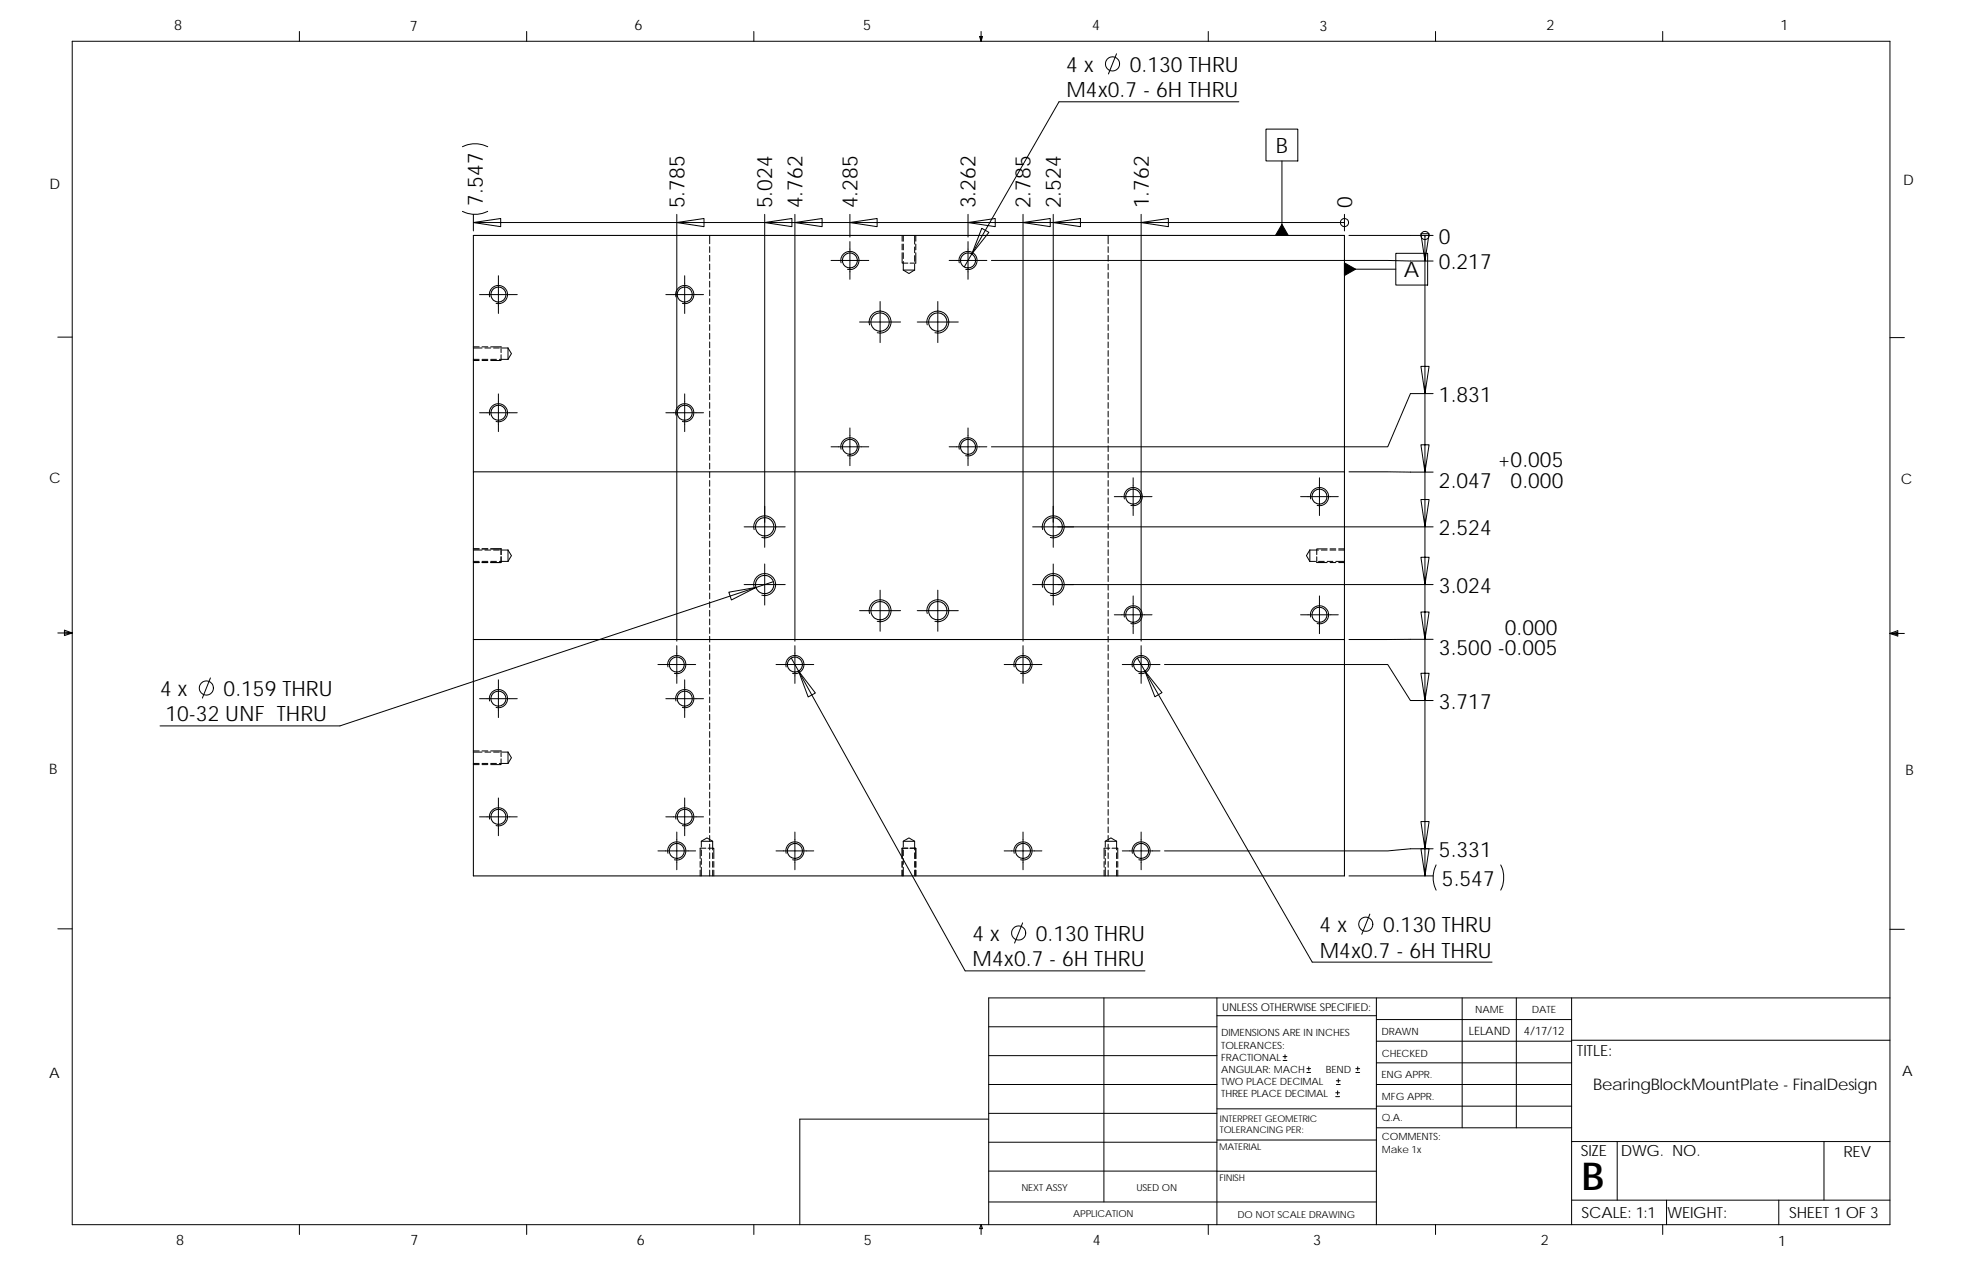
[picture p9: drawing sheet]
<svg xmlns="http://www.w3.org/2000/svg" width="432mm" height="279mm" viewBox="0 0 432 279" stroke-linecap="round" stroke-linejoin="round" font-family="sans-serif">
<g fill="none" stroke="#000" stroke-width=".22">
<path d="M15.9 9.1h400v260.3h-400zM65.9 6.9v2.2M115.9 6.9v2.2M165.9 6.9v2.2M215.6 8h.6l-.3 1.1zM215.7 8l.2 1.1M215.9 6.9v2.2M216 8l-.1 1.1M245.7 11.8l-1.8 4.5M265.9 6.9v2.2M315.9 6.9v2.2M365.9 6.9v2.2"/>
<path d="M101.8 32.3a6.2 6.2 0 0 1 5.5 0M272.6 22.4h-39.5l-19.2 33.5M278.6 28.4h7v7h-7zM282.1 35.4v16.4M101.8 46.5a6.2 6.2 0 0 0 5.5 0M104.2 49l6 .9v-1.8l-6 .9h44.7l6 .9v-1.8l-6 .9h19.4l6 .9v-1.8l-6 .9h6.6l6 .9v-1.8l-6 .9h12.1l6 .9v-1.8l-6 .9h26l6 .9v-1.8l-6 .9h12.1l6 .9v-1.8l-6 .9h6.7l6 .9v-1.8l-6 .9h19.3l6 .9v-1.8l-6 .9h44.8M104.2 47.2v3.6M148.9 47.2v93.9M156.2 51.8v1.8M156.2 54.3v1.2M156.2 56.2v1.2M156.2 58.1v1.3"/>
<path d="M156.2 60v1.3M168.3 47.2v73.2M174.9 47.2v93.9M182.9 57.3h8.3M185.1 57.8a2 2 0 0 1 1.8-2.5 2 2 0 0 1 2.1 2.2 2 2 0 0 1-2.5 1.7M187 47.2v5M187 53.1v8.3M198.5 55.6v2.3h1.3M198.5 51.8v1.3M198.5 53.7v1.3M198.8 59.4l1.2 .8 1.3-.8M198.8 57.5v1.9"/>
<path d="M198.8 51.8v1.3M198.8 53.7v1.3M198.8 55.6v1.3M198.8 59.4h2.5M201.3 51.8v1.9M201.3 54.3v1.3M201.3 56.2v1.3M201.3 58.1v1.3M201.5 55.6v2.3h-1.2M201.5 51.8v1.3M201.5 53.7v1.3M208.9 57.3h8.3"/>
<path d="M211.1 57.8a2 2 0 0 1 1.8-2.5 2 2 0 0 1 2.1 2.2 2 2 0 0 1-2.5 1.7M213 53.1v8.3M213 47.2v5M213.9 55.9l-1.7 2.8M216.1 50.2l1.5 .9-3.7 4.8zM218.2 57.3h87.2l10 .1M225.1 47.2v93.9M231.8 47.2v73.2M243.9 51.8v1.8M243.9 54.3v1.2M243.9 56.2v1.2M243.9 58.1v1.3"/>
<path d="M243.9 60v1.3M251.1 47.2v93.9M295.9 59.2h11.3M295.9 49h.1M295.9 47.2v3.6M296.9 51.8h18.5M307.2 55.7h7v7h-7zM313.6 51.8h.1M313.6 51.8v5.6l-.9-6h1.8l-.9 6v29.2l-.9-6h1.8l-.9 6v17.3l-.9-6h1.8l-.9 6v12l-.9-6h1.8l-.9 6v12.7l-.9-6h1.8l-.9 6v12.1l-.9-6.1h1.8l-.9 6.1v13.4l-.9-6h1.8l-.9 6v32.6l-.9-6h1.8l-.9 6v6l-.9-6h1.8l-.9 6M12.7 74.2h3.2M104.2 76.6h1.9M104.2 79.1h1.3"/>
<path d="M104.2 76.3h1.3M104.2 79.3h1.3M105.5 64.8h8.3M106.1 79.1h1.3M106.1 76.3h1.3M106.1 79.3h1.3M106.7 76.6h1.3M107.8 65.3a2 2 0 0 1 1.7-2.5 2 2 0 0 1 2.2 2.2 2 2 0 0 1-2.5 1.7M108 79.1h1.3M108 76.3h2.3v1.3M108.6 76.6h1.3M109.7 60.7v8.3"/>
<path d="M109.9 79.1h1.9M110.3 78v1.3h-2.3M110.5 76.6h1.3M111.8 76.6l.8 1.2-.8 1.3M111.8 76.6v2.5M146.5 64.8h8.3M148.8 65.3a2 2 0 0 1 1.7-2.5 2 2 0 0 1 2.2 2.2 2 2 0 0 1-2.5 1.7M150.7 60.7v8.3M156.2 61.9v1.3M156.2 63.8v1.3M156.2 65.7v1.3M156.2 67.6v1.3"/>
<path d="M156.2 69.5v1.3M156.2 71.4v1.3M156.2 73.3v1.3M156.2 75.2v1.3M156.2 77.1v1.3M156.2 79v1.3M189.2 70.8h9M191.4 71.5a2.41 2.41 0 0 1 2.1-3 2.41 2.41 0 0 1 2.6 2.6 2.41 2.41 0 0 1-3 2.1M193.7 66.3v9.1M201.9 70.8h9M204.1 71.5a2.41 2.41 0 0 1 2.1-3 2.41 2.41 0 0 1 2.6 2.6 2.41 2.41 0 0 1-3 2.1M206.4 66.3v9.1"/>
<path d="M243.9 61.9v1.3M243.9 63.8v1.3M243.9 65.7v1.3M243.9 67.6v1.3M243.9 69.5v1.3M243.9 71.4v1.3M243.9 73.3v1.3M243.9 75.2v1.3M243.9 77.1v1.3M243.9 79v1.3M415.9 74.3h3.2M105.5 90.8h8.3"/>
<path d="M107.8 91.3a2 2 0 0 1 1.7-2.5 2 2 0 0 1 2.2 2.2 2 2 0 0 1-2.5 1.7M109.7 86.7v8.3M146.5 90.8h8.3M148.8 91.3a2 2 0 0 1 1.7-2.5 2 2 0 0 1 2.2 2.2 2 2 0 0 1-2.5 1.7M150.7 86.7v8.3M156.2 80.9v1.3M156.2 82.8v1.3M156.2 84.8v1.2M156.2 86.7v1.2M156.2 88.6v1.2M156.2 90.5v1.2M156.2 92.4v1.2"/>
<path d="M156.2 94.3v1.2M156.2 96.2v1.3M156.2 98.1v1.3M156.2 100v1.3M182.9 98.3h8.3M185.1 98.8a2 2 0 0 1 1.8-2.5 2 2 0 0 1 2.1 2.2 2 2 0 0 1-2.5 1.7M187 94.1v8.3M208.9 98.3h8.3M211.1 98.8a2 2 0 0 1 1.8-2.5 2 2 0 0 1 2.1 2.2 2 2 0 0 1-2.5 1.7M213 94.1v8.3M243.9 80.9v1.3M243.9 82.8v1.3"/>
<path d="M243.9 84.8v1.2M243.9 86.7v1.2M243.9 88.6v1.2M243.9 90.5v1.2M243.9 92.4v1.2M243.9 94.3v1.2M243.9 96.2v1.3M243.9 98.1v1.3M243.9 100v1.3M315.4 86.6h-5l-5 11.7h-87.2M156.2 101.9v1.3M156.2 103.8v1.3"/>
<path d="M156.2 105.7v1.3M156.2 107.6v1.3M156.2 109.5v1.3M156.2 111.4v1.3M156.2 113.3v1.3M156.2 115.2v1.3M156.2 117.1v1.3M156.2 119v1.3M163.8 115.9h9M166 116.5a2.41 2.41 0 0 1 2.1-3 2.41 2.41 0 0 1 2.6 2.6 2.41 2.41 0 0 1-3 2.1M227.3 115.9h88.1M229.5 116.5a2.41 2.41 0 0 1 2.1-3 2.41 2.41 0 0 1 2.6 2.6 2.41 2.41 0 0 1-3 2.1"/>
<path d="M243.9 101.9v1.3M243.9 103.8v1.3M243.9 105.7v1.3M243.9 107.6v1.3M243.9 109.5v1.3M243.9 111.4v1.3M243.9 113.3v1.3M243.9 115.2v1.3M243.9 117.1v1.3M243.9 119v1.3M245.2 109.3h8.3M247.5 109.8a2 2 0 0 1 1.7-2.5 2 2 0 0 1 2.2 2.1 2 2 0 0 1-2.5 1.8"/>
<path d="M249.4 105.1v8.3M286.2 109.3h8.3M288.5 109.8a2 2 0 0 1 1.7-2.5 2 2 0 0 1 2.2 2.1 2 2 0 0 1-2.5 1.8M290.4 105.1v8.3M296.9 103.8l18.5 .1M12.7 139.3h3.2M14.2 138.6l1.7 .7-1.7 .5zM14.2 139l1.7 .3M15.9 139.3l-1.7 .2M104.2 121h1.9M104.2 123.5h1.3M104.2 120.8h1.3"/>
<path d="M105.5 123.8h-1.3M106.1 123.5h1.3M106.7 121h1.3M107.4 120.8h-1.3M107.4 123.8h-1.3M108 123.5h1.3M108 120.8h2.3v1.2M108.6 121h1.3M109.9 123.5h1.9M110.3 122.5v1.3h-2.3M110.5 121h1.3M111.8 121l.8 1.3-.8 1.2"/>
<path d="M111.8 121v2.5M156.2 120.9v1.3M156.2 122.9v1.2M156.2 124.8v1.2M156.2 126.7v1.2M156.2 128.6v1.2M156.2 130.5v1.2M156.2 132.4v1.2M156.2 134.3v1.3M156.2 136.2v1.3M156.2 138.1v1.3M156.2 140v1.3"/>
<path d="M160.4 130.3l6-1.1-5.4 2.8zM163.8 128.6h9M166 129.2a2.41 2.41 0 0 1 2.1-3 2.41 2.41 0 0 1 2.6 2.6 2.41 2.41 0 0 1-3 2.1M168.3 124.1v9M170.2 128l-95.4 31.7h-39.6M189.2 134.3h9M191.4 135a2.41 2.41 0 0 1 2.1-3 2.41 2.41 0 0 1 2.6 2.6 2.41 2.41 0 0 1-3 2.1M193.7 129.8v9.1M201.9 134.3h9M204.1 135a2.41 2.41 0 0 1 2.1-3 2.41 2.41 0 0 1 2.6 2.6 2.41 2.41 0 0 1-3 2.1M206.4 129.8v9.1M227.3 128.6h88.1"/>
<path d="M229.5 129.2a2.41 2.41 0 0 1 2.1-3 2.41 2.41 0 0 1 2.6 2.6 2.41 2.41 0 0 1-3 2.1M231.8 124.1v9M243.9 120.9v1.3M243.9 122.9v1.2M243.9 124.8v1.2M243.9 126.7v1.2M243.9 128.6v1.2M243.9 130.5v1.2M243.9 132.4v1.2M243.9 134.3v1.3M243.9 136.2v1.3M243.9 138.1v1.3"/>
<path d="M243.9 140v1.3M245.2 135.3h8.3M247.5 135.8a2 2 0 0 1 1.7-2.5 2 2 0 0 1 2.2 2.1 2 2 0 0 1-2.5 1.8M249.4 131.1v8.3M286.2 135.3h8.3M288.3 123.5h1.2M288.3 121h1.9M288.3 121l-.8 1.3 .8 1.2M288.3 121v2.5M288.5 135.8a2 2 0 0 1 1.7-2.5 2 2 0 0 1 2.2 2.1 2 2 0 0 1-2.5 1.8M289.8 122.5v1.3h2.3M290.2 123.5h1.2"/>
<path d="M290.4 131.1v8.3M290.8 121h1.3M292.1 120.8h-2.3v1.2M292.1 123.5h1.2M292.7 120.8h1.3M292.7 121h1.3M292.7 123.8h1.3M294 123.5h1.9M294.6 120.8h1.3M294.6 121h1.3M294.6 123.8h1.3M415.9 139.4l1.8-.7v1.2z"/>
<path d="M415.9 139.4h3.2M415.9 139.4l1.8 .2M417.7 139.1l-1.8 .3M46.3 149.1l-1.8 4.5M105.5 153.7h8.3M107.8 154.2a2 2 0 0 1 1.7-2.5 2 2 0 0 1 2.2 2.2 2 2 0 0 1-2.5 1.7M109.7 149.6v8.3M144.8 146.2h8.3M146.5 153.7h8.3M147 146.7a2 2 0 0 1 1.8-2.5 2 2 0 0 1 2.1 2.2 2 2 0 0 1-2.5 1.7M148.8 154.2a2 2 0 0 1 1.7-2.5 2 2 0 0 1 2.2 2.2 2 2 0 0 1-2.5 1.7M148.9 142v8.3"/>
<path d="M150.7 149.6v8.3M156.2 141.9v1.3M156.2 143.8v1.3M156.2 145.7v1.3M156.2 147.6v1.3M156.2 149.5v1.3M156.2 151.4v1.3M156.2 153.3v1.3M156.2 155.2v1.3M156.2 157.1v1.3M156.2 159v1.3M170.8 146.2h8.3"/>
<path d="M173 146.7a2 2 0 0 1 1.8-2.5 2 2 0 0 1 2.1 2.2 2 2 0 0 1-2.5 1.7M174.1 144.8l1.6 2.8M174.9 142v8.3M175.7 147.6l3.8 4.9-1.6 .8zM175.7 147.6l36.7 66h39.6M221 146.2h8.3M223.2 146.7a2 2 0 0 1 1.8-2.5 2 2 0 0 1 2.1 2.2 2 2 0 0 1-2.5 1.7M225.1 142v8.3M243.9 141.9v1.3M243.9 143.8v1.3M243.9 145.7v1.3M243.9 147.6v1.3"/>
<path d="M243.9 149.5v1.3M243.9 151.4v1.3M243.9 153.3v1.3M243.9 155.2v1.3M243.9 157.1v1.3M243.9 159v1.3M247 146.2h8.3M249.2 146.7a2 2 0 0 1 1.8-2.5 2 2 0 0 1 2.1 2.2 2 2 0 0 1-2.5 1.7M250.3 144.8l1.7 2.8M251.1 142v8.3M252 147.6l3.7 4.8-1.5 .9zM252 147.6l36.8 64.1h39.6"/>
<path d="M256.3 146.2h49.1l5 7.9h5M315.4 140.7h-18.5M104.2 165.5h1.9M104.2 168h1.3M104.2 165.2h1.3M104.2 168.2h1.3M105.5 179.7h8.3M106.1 168h1.3M106.1 165.2h1.3M106.1 168.2h1.3M106.7 165.5h1.3M108 168h1.3"/>
<path d="M108 165.2h2.3v1.3M108.6 165.5h1.3M109.7 175.6v8.3M109.9 168h1.9M110.3 166.9v1.3h-2.3M110.5 165.5h1.3M111.8 165.5l.8 1.2-.8 1.3M111.8 165.5v2.5M146.5 179.7h8.3M150.7 175.6v8.3M156.2 161v1.2M156.2 162.9v1.2"/>
<path d="M156.2 164.8v1.2M156.2 166.7v1.2M156.2 168.6v1.2M156.2 170.5v1.2M156.2 172.4v1.3M156.2 174.3v1.3M156.2 176.2v1.3M156.2 178.1v1.3M243.9 161v1.2M243.9 162.9v1.2M243.9 164.8v1.2M243.9 166.7v1.2"/>
<path d="M243.9 168.6v1.2M243.9 170.5v1.2M243.9 172.4v1.3M243.9 174.3v1.3M243.9 176.2v1.3M243.9 178.1v1.3M107.8 180.2a2 2 0 0 1 1.7-2.5 2 2 0 0 1 2.2 2.2 2 2 0 0 1-2.5 1.7M144.8 187.2h8.3M147 187.7a2 2 0 0 1 1.8-2.5 2 2 0 0 1 2.1 2.2 2 2 0 0 1-2.5 1.7M148.8 180.2a2 2 0 0 1 1.7-2.5 2 2 0 0 1 2.2 2.2 2 2 0 0 1-2.5 1.7M148.9 183v8.3M154.1 189.5v1.3"/>
<path d="M154.1 191.4v1.3M154.3 185.1l1.3-.8 1.2 .8M154.3 190.8v1.9M154.3 185.1v1.3M154.3 187v1.3M154.3 188.9v1.3M154.3 185.1h2.5M155.4 186.6h-1.3v2.3M155.8 186.6h1.3v2.3M156.2 180v1.3M156.2 181.9v1.3M156.2 183.8v1.3"/>
<path d="M156.2 185.7v1.3M156.2 187.6v1.3M156.2 189.5v1.3M156.2 191.4v1.3M156.8 185.1v1.9M156.8 187.6v1.3M156.8 189.5v1.3M156.8 191.4v1.3M157.1 189.5v1.3M157.1 191.4v1.3M170.8 187.2h8.3M173 187.7a2 2 0 0 1 1.8-2.5 2 2 0 0 1 2.1 2.2 2 2 0 0 1-2.5 1.7"/>
<path d="M174.9 183v8.3M198.5 189.5v1.3M198.5 191.4v1.3M198.8 190.8v1.9M198.8 185.1v1.3M198.8 187v1.3M198.8 188.9v1.3M198.8 185.1l1.2-.8 1.3 .8M198.8 185.1h2.5M199.8 186.6h-1.3v2.3M200.3 186.6h1.2v2.3v-2.3zM201.3 185.1v1.9"/>
<path d="M201.3 187.6v1.3M201.3 189.5v1.3M201.3 191.4v1.3M201.5 189.5v1.3M201.5 191.4v1.3M221 187.2h8.3M223.2 187.7a2 2 0 0 1 1.8-2.5 2 2 0 0 1 2.1 2.2 2 2 0 0 1-2.5 1.7M225.1 183v8.3M243 189.5v1.3M243 191.4v1.3M243.2 190.8v1.9M243.2 185.1v1.3"/>
<path d="M243.2 187v1.3M243.2 188.9v1.3M243.2 185.1l1.3-.8 1.2 .8M243.2 185.1h2.5M243.9 180v1.3M243.9 181.9v1.3M243.9 183.8v1.3M243.9 185.7v1.3M243.9 187.6v1.3M243.9 189.5v1.3M243.9 191.4v1.3M244.3 186.6h-1.3v2.3"/>
<path d="M244.7 186.6h1.3v2.3M245.7 185.1v1.9M245.7 187.6v1.3M245.7 189.5v1.3M245.7 191.4v1.3M246 189.5v1.3M246 191.4v1.3M247 187.2h8.3M249.2 187.7a2 2 0 0 1 1.8-2.5 2 2 0 0 1 2.1 2.2 2 2 0 0 1-2.5 1.7M251.1 183v8.3M296.9 192.7h18.5M315.4 186.7h-5l-5 .5h-49.1"/>
<path d="M316.1 190.3a6.2 6.2 0 0 0 0 5.5M330.3 190.3a6.2 6.2 0 0 1 0 5.5M12.7 204.3h3.2M225.1 203l-1.8 4.5M243 219.5v44.9M267.8 219.5v49.9M301.5 201.1l-1.8 4.4M302.9 219.5v49.9M321.8 219.5v28.6M333.7 219.5v28.6M345.9 219.5v49.9M415.9 204.4h3.2"/>
<path d="M415.9 219.5h-198.3v49.9M217.6 238.6h50.2M217.6 225.9h50.2M217.6 232.2h50.2M267.8 223.5h35.1M282.4 233.3h.8M282.4 232.5h.8M282.8 232v.9M287.6 235.9h.8M287.6 235.1h.8M288 234.7v.8M294.1 238.6h.9"/>
<path d="M294.1 237.8h.9M294.4 240v.8M294.5 237.3v.9M298.4 235.9h.8M298.4 235.1h.8M298.8 234.7v.8M302.9 238.6h43M302.9 224.3h43M302.9 229.1h43M302.9 233.8h43M345.9 228.9h70M217.6 244.9h50.2"/>
<path d="M217.6 251.3h50.2M217.6 257.6l85.3 .1M217.6 246.2h-41.6v23.2M267.8 250.8h35.1M267.8 243.9h35.1M294 241.3h.8M294 240.4h.8M302.9 248.1h43M302.9 243.4h43M345.9 251.1h70M355.9 251.1v12.9M401.4 251.1v12.9"/>
<path d="M65.9 269.4v2.2M115.9 269.4v2.2M165.9 269.4v2.2M215.9 269.4v2.2M215.9 269.4l.3 .9h-.6zM217.6 264.4h85.3M265.9 269.4v2.2M315.9 269.4v2.2M345.9 264h70M365.9 269.4v2.2M366.8 264v5.4M391.5 264v5.4"/>
<circle cx="244.8" cy="14.1" r="1.56"/>
<circle cx="295.9" cy="49" r=".9"/>
<circle cx="313.6" cy="51.8" r=".9"/>
<circle cx="45.4" cy="151.4" r="1.55"/>
<circle cx="224.2" cy="205.3" r="1.56"/>
<circle cx="300.6" cy="203.3" r="1.56"/>
</g>
<g fill="none" stroke="#000" stroke-width=".23">
<path d="M104.2 103.8v-52h191.7v140.9h-191.7v-52M295.9 103.8h-191.7v36.9M104.2 140.7h191.7"/>
<circle cx="187" cy="57.3" r="1.65"/>
<circle cx="213" cy="57.3" r="1.64"/>
<circle cx="109.7" cy="64.8" r="1.65"/>
<circle cx="150.7" cy="64.8" r="1.65"/>
<circle cx="193.7" cy="70.9" r="2.02"/>
<circle cx="206.4" cy="70.9" r="2.02"/>
<circle cx="109.7" cy="90.8" r="1.65"/>
<circle cx="150.7" cy="90.8" r="1.65"/>
<circle cx="187" cy="98.3" r="1.65"/>
<circle cx="213" cy="98.3" r="1.64"/>
<circle cx="168.3" cy="115.9" r="2.02"/>
<circle cx="231.8" cy="115.9" r="2.02"/>
<circle cx="249.4" cy="109.3" r="1.66"/>
<circle cx="290.4" cy="109.3" r="1.66"/>
<circle cx="168.3" cy="128.6" r="2.02"/>
<circle cx="193.7" cy="134.4" r="2.02"/>
<circle cx="206.4" cy="134.4" r="2.02"/>
<circle cx="231.8" cy="128.6" r="2.02"/>
<circle cx="249.4" cy="135.3" r="1.65"/>
<circle cx="290.4" cy="135.3" r="1.65"/>
<circle cx="109.7" cy="153.7" r="1.65"/>
<circle cx="148.9" cy="146.2" r="1.65"/>
<circle cx="150.7" cy="153.7" r="1.65"/>
<circle cx="174.9" cy="146.2" r="1.64"/>
<circle cx="225.1" cy="146.2" r="1.65"/>
<circle cx="251.1" cy="146.2" r="1.64"/>
<circle cx="109.7" cy="179.7" r="1.65"/>
<circle cx="150.7" cy="179.7" r="1.65"/>
<circle cx="148.9" cy="187.2" r="1.65"/>
<circle cx="174.9" cy="187.2" r="1.64"/>
<circle cx="225.1" cy="187.2" r="1.65"/>
<circle cx="251.1" cy="187.2" r="1.64"/>
</g>
<g fill="#000" stroke="#000" stroke-width=".22">
<path d="M282.1 49.4l1.4 2.4h-2.8z" fill-rule="evenodd"/>
<path d="M295.9 57.8l2.4 1.4-2.4 1.4z" fill-rule="evenodd"/>
</g>
<text font-size="8.5" x="348.1" y="261.7">B</text>
<g font-size="4.7">
<text x="234.7" y="15.8">4 x</text>
<text x="248.6" y="15.8">0.130 THRU</text>
<text x="234.7" y="21.4">M4x0.7 - 6H THRU</text>
<text x="280.8" y="33.7">B</text>
<text x="106.2" y="45.2" transform="rotate(-90 106.2 45.2)">7.547</text>
<text x="150.6" y="45.9" transform="rotate(-90 150.6 45.9)">5.785</text>
<text x="170" y="45.9" transform="rotate(-90 170 45.9)">5.024</text>
<text x="176.6" y="45.9" transform="rotate(-90 176.6 45.9)">4.762</text>
<text x="188.7" y="45.9" transform="rotate(-90 188.7 45.9)">4.285</text>
<text x="214.7" y="45.9" transform="rotate(-90 214.7 45.9)">3.262</text>
<text x="226.8" y="45.9" transform="rotate(-90 226.8 45.9)">2.785</text>
<text x="233.5" y="45.9" transform="rotate(-90 233.5 45.9)">2.524</text>
<text x="252.8" y="45.9" transform="rotate(-90 252.8 45.9)">1.762</text>
<text x="297.6" y="45.9" transform="rotate(-90 297.6 45.9)">0</text>
<text x="316.7" y="53.6">0</text>
<text x="316.7" y="59.2">0.217</text>
<text x="309" y="61">A</text>
<text x="316.7" y="88.4">1.831</text>
<text x="316.7" y="107.3">2.047</text>
<text x="329.6" y="102.8">+0.005</text>
<text x="332.5" y="107.4">0.000</text>
<text x="316.7" y="117.7">2.524</text>
<text x="316.7" y="130.4">3.024</text>
<text x="331.2" y="139.6">0.000</text>
<text x="316.7" y="144.1">3.500 -0.005</text>
<text x="35.2" y="153.1">4 x</text>
<text x="49.2" y="153.1">0.159 THRU</text>
<text x="316.7" y="155.9">3.717</text>
<text x="36.4" y="158.7">10-32 UNF THRU</text>
<text x="316.7" y="188.5">5.331</text>
<text x="317.4" y="194.8">5.547</text>
<text x="214" y="207">4 x</text>
<text x="228" y="207">0.130 THRU</text>
<text x="290.4" y="205">4 x</text>
<text x="304.4" y="205">0.130 THRU</text>
<text x="214.1" y="212.6">M4x0.7 - 6H THRU</text>
<text x="290.5" y="210.7">M4x0.7 - 6H THRU</text>
</g>
<text font-size="3.5" x="350.6" y="239.9">BearingBlockMountPlate - FinalDesign</text>
<g font-size="3.4">
<text x="347" y="232.3">TITLE:</text>
<text x="347.9" y="254.3">SIZE</text>
<text x="356.7" y="254.3">DWG. NO.</text>
<text x="405.7" y="254.4">REV</text>
<text x="348.1" y="267.9">SCALE: 1:1</text>
<text x="367" y="268">WEIGHT:</text>
<text x="393.8" y="267.9">SHEET 1 OF 3</text>
</g>
<g font-size="3.2">
<text x="38.3" y="6.7">8</text>
<text x="90.2" y="6.8">7</text>
<text x="139.7" y="6.5">6</text>
<text x="189.9" y="6.5">5</text>
<text x="240.4" y="6.6">4</text>
<text x="290.4" y="6.7">3</text>
<text x="340.4" y="6.6">2</text>
<text x="391.8" y="6.7">1</text>
<text x="10.9" y="41.6">D</text>
<text x="418.9" y="40.7">D</text>
<text x="10.8" y="106.3">C</text>
<text x="418.4" y="106.4">C</text>
<text x="10.8" y="170.2">B</text>
<text x="419.4" y="170.6">B</text>
<text x="10.8" y="237.2">A</text>
<text x="418.6" y="236.8">A</text>
<text x="38.8" y="273.9">8</text>
<text x="90.3" y="273.9">7</text>
<text x="140.2" y="273.8">6</text>
<text x="190.1" y="273.9">5</text>
<text x="240.5" y="273.8">4</text>
<text x="289" y="273.9">3</text>
<text x="339.1" y="273.9">2</text>
<text x="391.4" y="274.2">1</text>
</g>
<g font-size="2.5">
<text x="323.3" y="227.6">LELAND</text>
<text x="335.4" y="227.7">4/17/12</text>
</g>
<text font-size="2.4" x="269" y="222.4">UNLESS OTHERWISE SPECIFIED:</text>
<g font-size="2.2">
<text x="304" y="227.7">DRAWN</text>
<text x="324.7" y="222.9">NAME</text>
<text x="337.2" y="222.9">DATE</text>
<text x="268.8" y="228">DIMENSIONS ARE IN INCHES</text>
<text x="268.8" y="230.7">TOLERANCES:</text>
<text x="268.8" y="233.3">FRACTIONAL</text>
<text x="304.1" y="232.6">CHECKED</text>
<text x="268.8" y="236">ANGULAR: MACH</text>
<text x="268.8" y="238.6">TWO PLACE DECIMAL</text>
<text x="291.8" y="236">BEND</text>
<text x="304" y="237.2">ENG APPR.</text>
<text x="268.8" y="241.3">THREE PLACE DECIMAL</text>
<text x="304.1" y="242">MFG APPR.</text>
<text x="304.1" y="246.7">Q.A.</text>
<text x="304.1" y="250.9">COMMENTS:</text>
<text x="304.1" y="253.6">Make 1x</text>
</g>
<g font-size="2.1">
<text x="224.8" y="262">NEXT ASSY</text>
<text x="250.1" y="262">USED ON</text>
<text x="236.2" y="267.8">APPLICATION</text>
<text x="272.4" y="267.9">DO NOT SCALE DRAWING</text>
</g>
<g font-size="2">
<text x="268.5" y="246.8">INTERPRET GEOMETRIC</text>
<text x="268.5" y="249.4">TOLERANCING PER:</text>
<text x="268.3" y="252.9">MATERIAL</text>
<text x="268.4" y="259.7">FINISH</text>
</g>
</svg>
